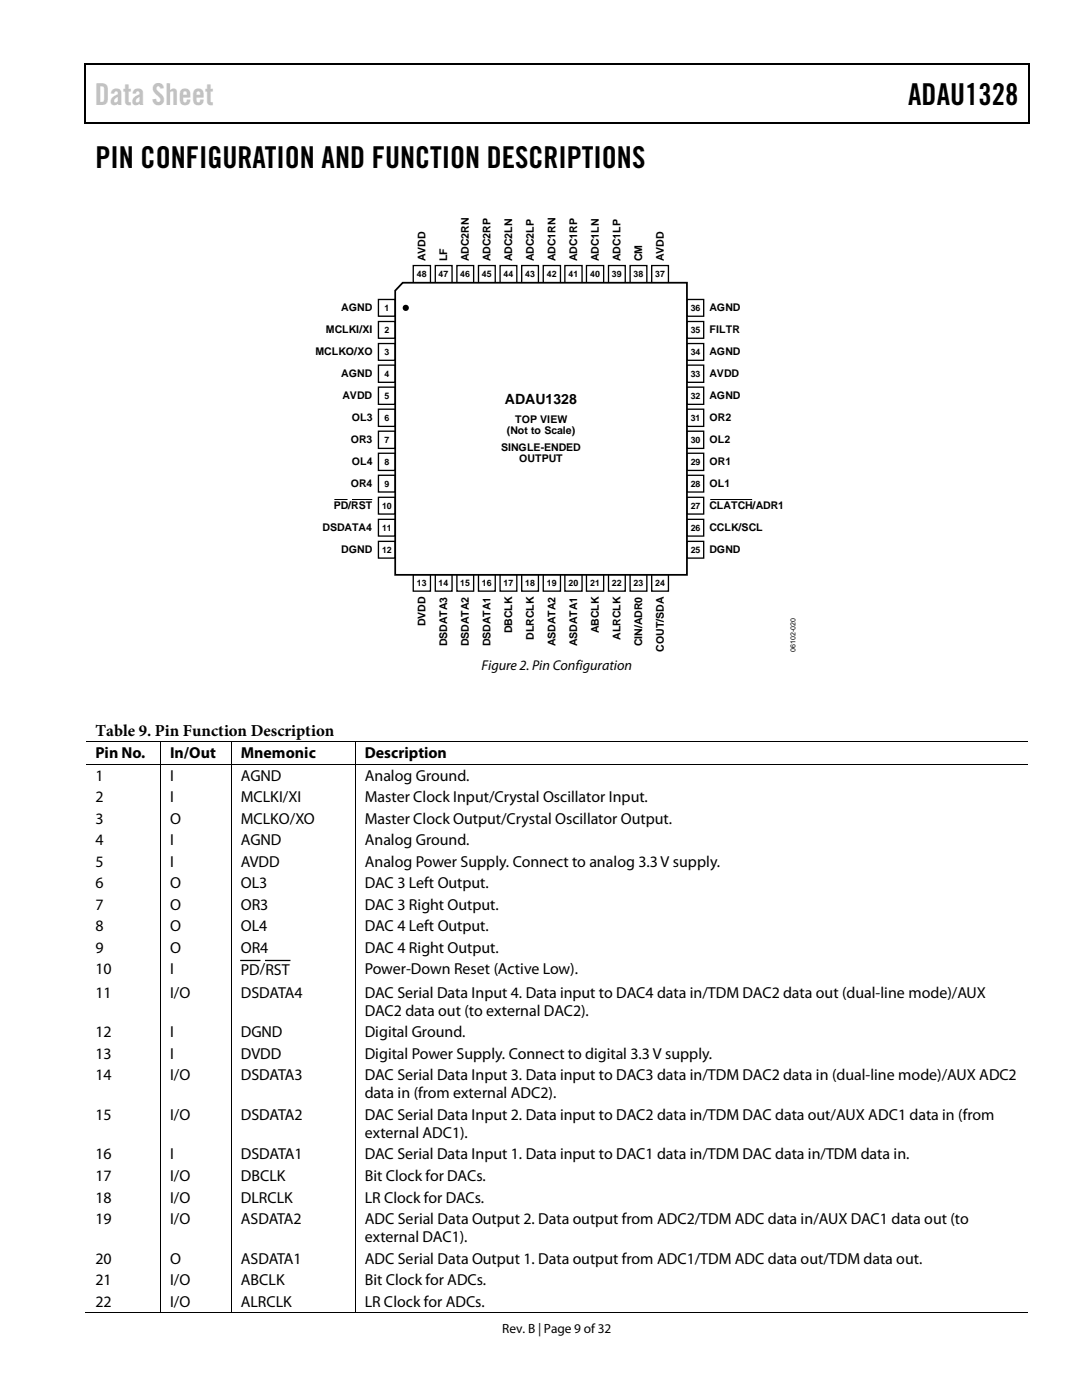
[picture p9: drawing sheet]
<svg xmlns="http://www.w3.org/2000/svg" width="216mm" height="279mm" viewBox="0 0 216 279" stroke-linecap="round" stroke-linejoin="round" font-family="sans-serif">
<path d="M16.9 12.7h.2v1h-.2zM16.9 12.7h.2v.3h-.2zM82.5 12.7h.3v.3h-.3zM205.1 12.7h.3v1h-.3zM205.1 12.7h.3v.3h-.3zM16.9 24.4h.2v.2h-.2zM82.3 24.4h.2v.2h-.2zM205.1 24.4h.3v.2h-.3z" fill="#000"/>
<path d="M17 13.7v10.7M17.1 12.8h65.4M82.8 12.8h122.3M205.2 13.7v10.7M17.1 24.5h188" fill="none" stroke="#000" stroke-width=".25"/>
<path d="M82.5 53h3.4v3.4h-3.4z" fill="#fff"/>
<path d="M82.5 53h3.4v3.4h-3.4z" fill="none" stroke="#000" stroke-width=".26"/>
<path d="M86.9 53h3.3v3.4h-3.3z" fill="#fff"/>
<path d="M86.9 53h3.3v3.4h-3.3z" fill="none" stroke="#000" stroke-width=".26"/>
<path d="M91.2 53h3.3v3.4h-3.3z" fill="#fff"/>
<path d="M91.2 53h3.3v3.4h-3.3z" fill="none" stroke="#000" stroke-width=".26"/>
<path d="M95.5 53h3.3v3.4h-3.3z" fill="#fff"/>
<path d="M95.5 53h3.3v3.4h-3.3z" fill="none" stroke="#000" stroke-width=".26"/>
<path d="M99.8 53h3.3v3.4h-3.3z" fill="#fff"/>
<path d="M99.8 53h3.3v3.4h-3.3z" fill="none" stroke="#000" stroke-width=".26"/>
<path d="M104.1 53h3.3v3.4h-3.3z" fill="#fff"/>
<path d="M104.1 53h3.3v3.4h-3.3z" fill="none" stroke="#000" stroke-width=".26"/>
<path d="M108.4 53h3.4v3.4h-3.4z" fill="#fff"/>
<path d="M108.4 53h3.4v3.4h-3.4z" fill="none" stroke="#000" stroke-width=".26"/>
<path d="M112.7 53h3.4v3.4h-3.4z" fill="#fff"/>
<path d="M112.7 53h3.4v3.4h-3.4z" fill="none" stroke="#000" stroke-width=".26"/>
<path d="M117 53h3.5v3.4h-3.5z" fill="#fff"/>
<path d="M117 53h3.5v3.4h-3.5z" fill="none" stroke="#000" stroke-width=".26"/>
<path d="M121.4 53h3.4v3.4h-3.4z" fill="#fff"/>
<path d="M121.4 53h3.4v3.4h-3.4z" fill="none" stroke="#000" stroke-width=".26"/>
<path d="M125.7 53h3.4v3.4h-3.4z" fill="#fff"/>
<path d="M125.7 53h3.4v3.4h-3.4z" fill="none" stroke="#000" stroke-width=".26"/>
<path d="M130 53h3.4v3.4h-3.4z" fill="#fff"/>
<path d="M130 53h3.4v3.4h-3.4z" fill="none" stroke="#000" stroke-width=".26"/>
<path d="M82.5 114.6h3.4v3.4h-3.4z" fill="#fff"/>
<path d="M82.5 114.6h3.4v3.4h-3.4z" fill="none" stroke="#000" stroke-width=".26"/>
<path d="M86.9 114.6h3.3v3.4h-3.3z" fill="#fff"/>
<path d="M86.9 114.6h3.3v3.4h-3.3z" fill="none" stroke="#000" stroke-width=".26"/>
<path d="M91.2 114.6h3.3v3.4h-3.3z" fill="#fff"/>
<path d="M91.2 114.6h3.3v3.4h-3.3z" fill="none" stroke="#000" stroke-width=".26"/>
<path d="M95.5 114.6h3.3v3.4h-3.3z" fill="#fff"/>
<path d="M95.5 114.6h3.3v3.4h-3.3z" fill="none" stroke="#000" stroke-width=".26"/>
<path d="M99.8 114.6h3.3v3.4h-3.3z" fill="#fff"/>
<path d="M99.8 114.6h3.3v3.4h-3.3z" fill="none" stroke="#000" stroke-width=".26"/>
<path d="M104.1 114.6h3.3v3.4h-3.3z" fill="#fff"/>
<path d="M104.1 114.6h3.3v3.4h-3.3z" fill="none" stroke="#000" stroke-width=".26"/>
<path d="M108.4 114.6h3.4v3.4h-3.4z" fill="#fff"/>
<path d="M108.4 114.6h3.4v3.4h-3.4z" fill="none" stroke="#000" stroke-width=".26"/>
<path d="M112.7 114.6h3.4v3.4h-3.4z" fill="#fff"/>
<path d="M112.7 114.6h3.4v3.4h-3.4z" fill="none" stroke="#000" stroke-width=".26"/>
<path d="M117 114.6h3.5v3.4h-3.5z" fill="#fff"/>
<path d="M117 114.6h3.5v3.4h-3.5z" fill="none" stroke="#000" stroke-width=".26"/>
<path d="M121.4 114.6h3.4v3.4h-3.4z" fill="#fff"/>
<path d="M121.4 114.6h3.4v3.4h-3.4z" fill="none" stroke="#000" stroke-width=".26"/>
<path d="M125.7 114.6h3.4v3.4h-3.4z" fill="#fff"/>
<path d="M125.7 114.6h3.4v3.4h-3.4z" fill="none" stroke="#000" stroke-width=".26"/>
<path d="M130 114.6h3.4v3.4h-3.4z" fill="#fff"/>
<path d="M130 114.6h3.4v3.4h-3.4z" fill="none" stroke="#000" stroke-width=".26"/>
<path d="M75.5 59.8h3.4v3.3h-3.4z" fill="#fff"/>
<path d="M75.5 59.8h3.4v3.3h-3.4z" fill="none" stroke="#000" stroke-width=".26"/>
<path d="M75.5 64.2h3.4v3.3h-3.4z" fill="#fff"/>
<path d="M75.5 64.2h3.4v3.3h-3.4z" fill="none" stroke="#000" stroke-width=".26"/>
<path d="M75.5 68.6h3.4v3.3h-3.4z" fill="#fff"/>
<path d="M75.5 68.6h3.4v3.3h-3.4z" fill="none" stroke="#000" stroke-width=".26"/>
<path d="M75.5 72.9h3.4v3.4h-3.4z" fill="#fff"/>
<path d="M75.5 72.9h3.4v3.4h-3.4z" fill="none" stroke="#000" stroke-width=".26"/>
<path d="M75.5 77.3h3.4v3.4h-3.4z" fill="#fff"/>
<path d="M75.5 77.3h3.4v3.4h-3.4z" fill="none" stroke="#000" stroke-width=".26"/>
<path d="M75.5 81.7h3.4v3.4h-3.4z" fill="#fff"/>
<path d="M75.5 81.7h3.4v3.4h-3.4z" fill="none" stroke="#000" stroke-width=".26"/>
<path d="M75.5 86.1h3.4v3.4h-3.4z" fill="#fff"/>
<path d="M75.5 86.1h3.4v3.4h-3.4z" fill="none" stroke="#000" stroke-width=".26"/>
<path d="M75.5 90.5h3.4v3.4h-3.4z" fill="#fff"/>
<path d="M75.5 90.5h3.4v3.4h-3.4z" fill="none" stroke="#000" stroke-width=".26"/>
<path d="M75.5 94.9h3.4v3.3h-3.4z" fill="#fff"/>
<path d="M75.5 94.9h3.4v3.3h-3.4z" fill="none" stroke="#000" stroke-width=".26"/>
<path d="M75.5 99.2h3.4v3.4h-3.4z" fill="#fff"/>
<path d="M75.5 99.2h3.4v3.4h-3.4z" fill="none" stroke="#000" stroke-width=".26"/>
<path d="M75.5 103.6h3.4v3.4h-3.4z" fill="#fff"/>
<path d="M75.5 103.6h3.4v3.4h-3.4z" fill="none" stroke="#000" stroke-width=".26"/>
<path d="M75.5 108h3.4v3.4h-3.4z" fill="#fff"/>
<path d="M75.5 108h3.4v3.4h-3.4z" fill="none" stroke="#000" stroke-width=".26"/>
<path d="M137.1 59.8h3.3v3.3h-3.3z" fill="#fff"/>
<path d="M137.1 59.8h3.3v3.3h-3.3z" fill="none" stroke="#000" stroke-width=".26"/>
<path d="M137.1 64.2h3.3v3.3h-3.3z" fill="#fff"/>
<path d="M137.1 64.2h3.3v3.3h-3.3z" fill="none" stroke="#000" stroke-width=".26"/>
<path d="M137.1 68.6h3.3v3.3h-3.3z" fill="#fff"/>
<path d="M137.1 68.6h3.3v3.3h-3.3z" fill="none" stroke="#000" stroke-width=".26"/>
<path d="M137.1 72.9h3.3v3.4h-3.3z" fill="#fff"/>
<path d="M137.1 72.9h3.3v3.4h-3.3z" fill="none" stroke="#000" stroke-width=".26"/>
<path d="M137.1 77.3h3.3v3.4h-3.3z" fill="#fff"/>
<path d="M137.1 77.3h3.3v3.4h-3.3z" fill="none" stroke="#000" stroke-width=".26"/>
<path d="M137.1 81.7h3.3v3.4h-3.3z" fill="#fff"/>
<path d="M137.1 81.7h3.3v3.4h-3.3z" fill="none" stroke="#000" stroke-width=".26"/>
<path d="M137.1 86.1h3.3v3.4h-3.3z" fill="#fff"/>
<path d="M137.1 86.1h3.3v3.4h-3.3z" fill="none" stroke="#000" stroke-width=".26"/>
<path d="M137.1 90.5h3.3v3.4h-3.3z" fill="#fff"/>
<path d="M137.1 90.5h3.3v3.4h-3.3z" fill="none" stroke="#000" stroke-width=".26"/>
<path d="M137.1 94.9h3.3v3.3h-3.3z" fill="#fff"/>
<path d="M137.1 94.9h3.3v3.3h-3.3z" fill="none" stroke="#000" stroke-width=".26"/>
<path d="M137.1 99.2h3.3v3.4h-3.3z" fill="#fff"/>
<path d="M137.1 99.2h3.3v3.4h-3.3z" fill="none" stroke="#000" stroke-width=".26"/>
<path d="M137.1 103.6h3.3v3.4h-3.3z" fill="#fff"/>
<path d="M137.1 103.6h3.3v3.4h-3.3z" fill="none" stroke="#000" stroke-width=".26"/>
<path d="M137.1 108h3.3v3.4h-3.3z" fill="#fff"/>
<path d="M137.1 108h3.3v3.4h-3.3z" fill="none" stroke="#000" stroke-width=".26"/>
<path d="M66.7 99.7h2.7M70.2 99.7h4.1M141.7 99.7h8.4" fill="none" stroke="#000" stroke-width=".2"/>
<path d="M80.4 56.4h56.7v58.3h-58.2v-56.7z" fill="#fff"/>
<path d="M80.4 56.4h56.7v58.3h-58.2v-56.7z" fill="none" stroke="#000" stroke-width=".35"/>
<g fill="#000">
<path d="M32 148h.2v.2h-.2zM32 152.5h.2v.2h-.2zM46.1 148h.1v.2h-.1zM46.1 152.5h.1v.2h-.1zM70.8 148h.2v.2h-.2zM70.8 152.5h.2v.2h-.2zM32 261.9h.2v.2h-.2zM46.1 261.9h.1v.2h-.1zM70.8 261.9h.2v.2h-.2z"/>
<circle cx="81" cy="61.4" r=".62"/>
</g>
<g fill="none" stroke="#000" stroke-width=".2">
<path d="M17.1 148.1h14.9M17.1 152.6h14.9M32.1 148.2v4.3M32.1 152.7v109.2M32.2 148.1h13.9M32.2 152.6h13.9M46.1 148.2v4.3M46.1 152.7v109.2M46.2 148.1h24.6M46.2 152.6h24.6M70.9 148.2v4.3M70.9 152.7v109.2"/>
<path d="M71 148.1h134.1M71 152.6h134.1M16.9 262h15.1M32.2 262h13.9M46.2 262h24.6M71 262h134.1"/>
</g>
<path d="M48 191.7h3.9M53 191.7h4.8" fill="none" stroke="#000" stroke-width=".25"/>
<text font-size="6" fill="#c1c1c1" x="18.9" y="20.9">Data Sheet</text>
<g font-size="6">
<text x="181.2" y="20.9">ADAU1328</text>
<text x="19" y="33.6">PIN CONFIGURATION AND FUNCTION DESCRIPTIONS</text>
</g>
<text font-size="3.3" x="19" y="146.8">Table 9. Pin Function Description</text>
<g font-size="3.2">
<text x="19" y="151.3">Pin No.</text>
<text x="19" y="155.8">1</text>
<text x="34" y="151.3">In/Out</text>
<text x="34" y="155.8">I</text>
<text x="48" y="151.3">Mnemonic</text>
<text x="48.1" y="155.8">AGND</text>
<text x="72.8" y="155.8">Analog Ground.</text>
<text x="72.8" y="151.3">Description</text>
<text x="19" y="160.1">2</text>
<text x="34" y="160.1">I</text>
<text x="48.1" y="160.1">MCLKI/XI</text>
<text x="72.8" y="160.1">Master Clock Input/Crystal Oscillator Input.</text>
<text x="19" y="164.4">3</text>
<text x="34" y="164.4">O</text>
<text x="48.1" y="164.4">MCLKO/XO</text>
<text x="72.8" y="164.4">Master Clock Output/Crystal Oscillator Output.</text>
<text x="19" y="168.7">4</text>
<text x="19" y="173">5</text>
<text x="34" y="168.7">I</text>
<text x="34" y="173">I</text>
<text x="48.1" y="168.7">AGND</text>
<text x="48.1" y="173">AVDD</text>
<text x="72.8" y="168.7">Analog Ground.</text>
<text x="72.8" y="173">Analog Power Supply. Connect to analog 3.3 V supply.</text>
<text x="19" y="177.3">6</text>
<text x="34" y="177.3">O</text>
<text x="48.1" y="177.3">OL3</text>
<text x="72.8" y="177.3">DAC 3 Left Output.</text>
<text x="19" y="181.6">7</text>
<text x="19" y="185.9">8</text>
<text x="34" y="185.9">O</text>
<text x="34" y="181.6">O</text>
<text x="48" y="185.9">OL4</text>
<text x="48.1" y="181.6">OR3</text>
<text x="72.8" y="185.9">DAC 4 Left Output.</text>
<text x="72.8" y="181.6">DAC 3 Right Output.</text>
<text x="19" y="190.2">9</text>
<text x="34" y="190.2">O</text>
<text x="48.1" y="190.2">OR4</text>
<text x="72.8" y="190.2">DAC 4 Right Output.</text>
<text x="19" y="194.5">10</text>
<text x="34" y="194.5">I</text>
<text x="48" y="194.5">PD/RST</text>
<text x="72.8" y="194.5">Power-Down Reset (Active Low).</text>
<text x="19" y="199.1">11</text>
<text x="34" y="199.1">I/O</text>
<text x="48.1" y="199.1">DSDATA4</text>
<text x="72.8" y="202.7">DAC2 data out (to external DAC2).</text>
<text x="72.8" y="199.1">DAC Serial Data Input 4. Data input to DAC4 data in/TDM DAC2 data out (dual-line mode)/AUX</text>
<text x="19" y="207">12</text>
<text x="34" y="207">I</text>
<text x="48.1" y="207">DGND</text>
<text x="72.8" y="207">Digital Ground.</text>
<text x="19" y="211.3">13</text>
<text x="19" y="215.6">14</text>
<text x="34" y="211.3">I</text>
<text x="34" y="215.6">I/O</text>
<text x="48.1" y="211.3">DVDD</text>
<text x="48.1" y="215.6">DSDATA3</text>
<text x="72.8" y="215.6">DAC Serial Data Input 3. Data input to DAC3 data in/TDM DAC2 data in (dual-line mode)/AUX ADC2</text>
<text x="72.8" y="211.3">Digital Power Supply. Connect to digital 3.3 V supply.</text>
<text x="72.8" y="219.2">data in (from external ADC2).</text>
<text x="19" y="223.5">15</text>
<text x="34" y="223.5">I/O</text>
<text x="48.1" y="223.5">DSDATA2</text>
<text x="72.8" y="227.1">external ADC1).</text>
<text x="72.8" y="223.5">DAC Serial Data Input 2. Data input to DAC2 data in/TDM DAC data out/AUX ADC1 data in (from</text>
<text x="19" y="231.4">16</text>
<text x="34" y="231.4">I</text>
<text x="48" y="231.4">DSDATA1</text>
<text x="72.8" y="231.4">DAC Serial Data Input 1. Data input to DAC1 data in/TDM DAC data in/TDM data in.</text>
<text x="19" y="235.7">17</text>
<text x="19" y="240">18</text>
<text x="34" y="235.7">I/O</text>
<text x="34" y="240">I/O</text>
<text x="48.1" y="235.7">DBCLK</text>
<text x="48.1" y="240">DLRCLK</text>
<text x="72.8" y="235.7">Bit Clock for DACs.</text>
<text x="72.8" y="240">LR Clock for DACs.</text>
<text x="19" y="244.3">19</text>
<text x="34" y="244.3">I/O</text>
<text x="48.1" y="244.3">ASDATA2</text>
<text x="72.8" y="244.3">ADC Serial Data Output 2. Data output from ADC2/TDM ADC data in/AUX DAC1 data out (to</text>
<text x="72.8" y="247.9">external DAC1).</text>
<text x="19" y="252.2">20</text>
<text x="19" y="256.5">21</text>
<text x="34" y="252.2">O</text>
<text x="34" y="256.5">I/O</text>
<text x="48.1" y="252.2">ASDATA1</text>
<text x="48.1" y="256.5">ABCLK</text>
<text x="72.8" y="252.2">ADC Serial Data Output 1. Data output from ADC1/TDM ADC data out/TDM data out.</text>
<text x="72.8" y="256.5">Bit Clock for ADCs.</text>
<text x="19" y="260.8">22</text>
<text x="34" y="260.8">I/O</text>
<text x="48.1" y="260.8">ALRCLK</text>
<text x="72.8" y="260.8">LR Clock for ADCs.</text>
</g>
<g font-size="2.8">
<text x="100.8" y="80.6">ADAU1328</text>
<text x="96.1" y="133.7">Figure 2. Pin Configuration</text>
</g>
<text font-size="2.7" x="100.2" y="266">Rev. B | Page 9 of32</text>
<g font-size="2.1">
<text x="84.9" y="52.1" transform="rotate(-90 84.9 52.1)">AVDD</text>
<text x="89.3" y="52.1" transform="rotate(-90 89.3 52.1)">LF</text>
<text x="93.6" y="52.1" transform="rotate(-90 93.6 52.1)">ADC2RN</text>
<text x="97.9" y="52.1" transform="rotate(-90 97.9 52.1)">ADC2RP</text>
<text x="102.2" y="52.1" transform="rotate(-90 102.2 52.1)">ADC2LN</text>
<text x="106.5" y="52.1" transform="rotate(-90 106.5 52.1)">ADC2LP</text>
<text x="110.9" y="52.1" transform="rotate(-90 110.9 52.1)">ADC1RN</text>
<text x="115.2" y="52.1" transform="rotate(-90 115.2 52.1)">ADC1RP</text>
<text x="119.5" y="52.1" transform="rotate(-90 119.5 52.1)">ADC1LN</text>
<text x="123.8" y="52.1" transform="rotate(-90 123.8 52.1)">ADC1LP</text>
<text x="128.1" y="52.1" transform="rotate(-90 128.1 52.1)">CM</text>
<text x="132.5" y="52.1" transform="rotate(-90 132.5 52.1)">AVDD</text>
<text x="68.1" y="62.1">AGND</text>
<text x="141.6" y="62.1">AGND</text>
<text x="62.9" y="70.9">MCLKO/XO</text>
<text x="65" y="66.5">MCLKI/XI</text>
<text x="141.6" y="70.9">AGND</text>
<text x="141.6" y="66.5">FILTR</text>
<text x="68.1" y="75.3">AGND</text>
<text x="141.6" y="75.3">AVDD</text>
<text x="68.3" y="79.7">AVDD</text>
<text x="141.6" y="79.7">AGND</text>
<text x="70" y="88.5">OR3</text>
<text x="70.2" y="84.1">OL3</text>
<text x="101.1" y="86.5">(Not to Scale)</text>
<text x="102.8" y="84.4">TOP VIEW</text>
<text x="141.6" y="88.5">OL2</text>
<text x="141.6" y="84.1">OR2</text>
<text x="70.2" y="92.8">OL4</text>
<text x="100" y="90">SINGLE-ENDED</text>
<text x="103.6" y="92.1">OUTPUT</text>
<text x="141.6" y="92.8">OR1</text>
<text x="66.6" y="101.6">PD/RST</text>
<text x="70" y="97.2">OR4</text>
<text x="141.6" y="101.6">CLATCH/ADR1</text>
<text x="141.6" y="97.2">OL1</text>
<text x="64.4" y="106">DSDATA4</text>
<text x="141.6" y="106">CCLK/SCL</text>
<text x="68.1" y="110.4">DGND</text>
<text x="141.6" y="110.4">DGND</text>
<text x="84.9" y="125" transform="rotate(-90 84.9 125)">DVDD</text>
<text x="89.3" y="129" transform="rotate(-90 89.3 129)">DSDATA3</text>
<text x="93.6" y="129" transform="rotate(-90 93.6 129)">DSDATA2</text>
<text x="97.9" y="129" transform="rotate(-90 97.9 129)">DSDATA1</text>
<text x="102.2" y="126.4" transform="rotate(-90 102.2 126.4)">DBCLK</text>
<text x="106.5" y="127.7" transform="rotate(-90 106.5 127.7)">DLRCLK</text>
<text x="110.9" y="129" transform="rotate(-90 110.9 129)">ASDATA2</text>
<text x="115.2" y="129" transform="rotate(-90 115.2 129)">ASDATA1</text>
<text x="119.5" y="126.4" transform="rotate(-90 119.5 126.4)">ABCLK</text>
<text x="123.8" y="127.7" transform="rotate(-90 123.8 127.7)">ALRCLK</text>
<text x="128.1" y="129" transform="rotate(-90 128.1 129)">CIN/ADR0</text>
<text x="132.5" y="130.1" transform="rotate(-90 132.5 130.1)">COUT/SDA</text>
</g>
<g font-size="1.8">
<text x="83.2" y="55.3">48</text>
<text x="87.5" y="55.3">47</text>
<text x="91.8" y="55.3">46</text>
<text x="96.2" y="55.3">45</text>
<text x="100.5" y="55.3">44</text>
<text x="104.8" y="55.3">43</text>
<text x="109.1" y="55.3">42</text>
<text x="113.4" y="55.3">41</text>
<text x="117.8" y="55.3">40</text>
<text x="122.1" y="55.3">39</text>
<text x="126.4" y="55.3">38</text>
<text x="130.7" y="55.3">37</text>
<text x="76.7" y="62">1</text>
<text x="137.8" y="62">36</text>
<text x="76.7" y="66.4">2</text>
<text x="76.7" y="70.8">3</text>
<text x="137.8" y="70.8">34</text>
<text x="137.8" y="66.4">35</text>
<text x="76.7" y="75.2">4</text>
<text x="137.8" y="75.2">33</text>
<text x="76.7" y="84">6</text>
<text x="76.7" y="79.6">5</text>
<text x="137.8" y="84">31</text>
<text x="137.8" y="79.6">32</text>
<text x="76.7" y="88.4">7</text>
<text x="137.8" y="88.4">30</text>
<text x="76.7" y="92.8">8</text>
<text x="137.8" y="92.8">29</text>
<text x="76.2" y="101.5">10</text>
<text x="76.7" y="97.1">9</text>
<text x="137.8" y="97.1">28</text>
<text x="137.8" y="101.5">27</text>
<text x="76.2" y="105.9">11</text>
<text x="137.8" y="105.9">26</text>
<text x="76.2" y="110.3">12</text>
<text x="137.8" y="110.3">25</text>
<text x="83.2" y="116.9">13</text>
<text x="87.5" y="116.9">14</text>
<text x="91.8" y="116.9">15</text>
<text x="96.2" y="116.9">16</text>
<text x="100.5" y="116.9">17</text>
<text x="104.8" y="116.9">18</text>
<text x="109.1" y="116.9">19</text>
<text x="113.4" y="116.9">20</text>
<text x="117.8" y="116.9">21</text>
<text x="122.1" y="116.9">22</text>
<text x="126.4" y="116.9">23</text>
<text x="130.7" y="116.9">24</text>
</g>
<text font-size="1.4" x="158.7" y="130.1" transform="rotate(-90 158.7 130.1)">06102-020</text>
</svg>
